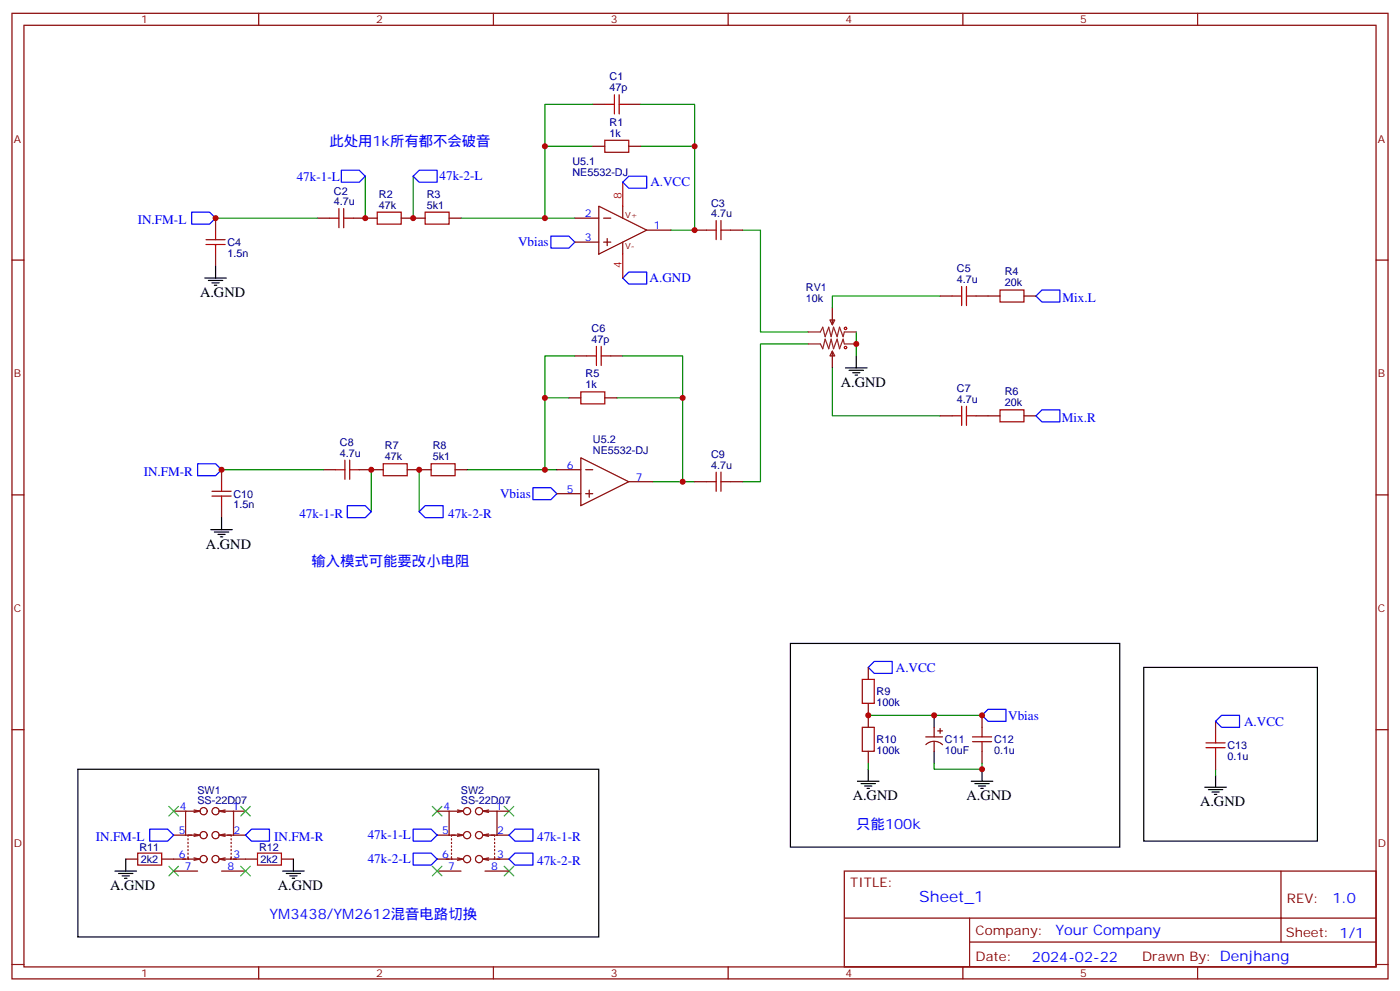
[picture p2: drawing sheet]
<svg xmlns="http://www.w3.org/2000/svg" width="412mm" height="292mm" viewBox="0 0 412 292" stroke-linecap="round" stroke-linejoin="round" font-family="sans-serif">
<g fill="none" stroke="#870000" stroke-width=".35">
<path d="M3.5 3.9h405.4v284.4h-405.4zM7.1 7.4h398.2v277.3h-398.2zM76.2 3.9v3.5M145.3 3.9v3.5M214.5 3.9v3.5M283.6 3.9v3.5M352.8 3.9v3.5M174.6 30.7h3.6M185.2 30.7h3.5M174.6 43.1h3.6M185.2 43.1h3.5M3.5 76.6h3.6"/>
<path d="M63.5 64.2v3.6M63.5 74.8v3.6M93.5 64.2h3.5M104.1 64.2h7M118.2 64.2h7M132.3 64.2h3.5M169.3 64.2h7.1M169.3 71.3h7.1M176.4 60.7l14.1 7.1-14.1 7zM177.8 64.2h2.1M177.8 71.3h2.1M178.9 70.2v2.2"/>
<path d="M183.4 60.7v3.5M183.4 71.3v3.5M190.5 67.8h7.1M204.6 67.8h3.5M215.2 67.8h3.5M405.3 76.6h3.6M244.5 94.2h1.4l-.7 1.4zM245.2 90.7v4.9M276.9 87.2h3.6M287.5 87.2h7.1M301.6 87.2h3.6M167.6 117.2h3.5"/>
<path d="M169.3 104.8h3.6M178.2 117.2h3.5M179.9 104.8h3.5M245.2 103.4l.7 1.4h-1.4zM245.2 103.4v4.9M65.3 138.3v3.6M95.2 138.3h3.6M105.8 138.3h7.1M119.9 138.3h7.1M134.1 138.3h3.5M164 138.3h7.1M171.1 134.8l14.1 7.1-14.1 7z"/>
<path d="M172.5 138.3h2.1M276.9 122.4h3.6M287.5 122.4h7.1M301.6 122.4h3.6M3.5 145.7h3.6M65.3 148.9v3.5M164 145.4h7.1M172.5 145.4h2.1M173.6 144.3v2.1M185.2 141.9h7.1M204.6 141.9h3.5M215.2 141.9h3.5"/>
<path d="M405.3 145.7h3.6M255.8 196.5v3.6M3.5 214.9h3.6M255.8 207.1v7.1M272.7 217h4.9M272.7 219.3a3.5 3.5 0 0 1 4.9 0M275.2 214.2v2.8M275.2 218.4v2.8M276.2 215.2h1.4M276.9 214.5v1.4M289.3 210.6v3.6M358.1 212.4v3.5"/>
<path d="M405.3 214.9h3.6M51.2 238.9h3.5M57.1 238.5l1.8 .4M58.9 238.9h-4.2v7M58.9 238.9l-1.8 .3M64.6 238.9h4.2v7M64.6 238.9l1.7 .3M66.3 238.5l-1.7 .4M68.8 238.9h3.5M128.8 238.9h3.5M134.8 238.5l1.7 .4M136.5 238.9h-4.2v7"/>
<path d="M136.5 238.9l-1.7 .3M142.2 238.9h4.2v7M142.2 238.9l1.7 .3M143.9 238.5l-1.7 .4M146.4 238.9h3.5M255.8 221.2v3.6M289.3 221.2v3.6M358.1 223v3.5M37 253h3.6M47.6 253h8M51.2 245.9h5.2M51.2 256.5h7"/>
<path d="M55.4 252.3v.7h2.8M55.4 247v.3M55.4 248v.4M55.4 249.1v.3M55.4 250.2v.3M55.4 251.2v.4M57.1 252.6l1.8 .4-1.8 .3M57.1 245.6l1.8 .3-1.8 .4M58.2 245.9h-2.8v.4M64.6 245.9l1.7 .4M64.6 253l1.7 .3M65.3 245.9h2.8v.4"/>
<path d="M65.3 256.5h7M66.3 245.6l-1.7 .3M66.3 252.6l-1.7 .4M67 245.9h5.3M67.9 253h7.9M68.1 252.3v.7h-2.8M68.1 247v.3M68.1 248v.4M68.1 249.1v.3M68.1 250.2v.3M68.1 251.2v.4M82.9 253h3.5"/>
<path d="M128.8 245.9h5.3M128.8 253h4.4M128.8 256.5h7M133 252.3v.7h2.8M133 247v.3M133 248v.4M133 249.1v.3M133 250.2v.3M133 251.2v.4M134.8 252.6l1.7 .4-1.7 .3M134.8 245.6l1.7 .3-1.7 .4M135.8 245.9h-2.8v.4"/>
<path d="M142.2 245.9l1.7 .4M142.2 253l1.7 .3M142.9 245.9h2.8v.4M142.9 256.5h7M143.9 245.6l-1.7 .3M143.9 252.6l-1.7 .4M144.6 245.9h5.3M145.5 253h4.4M145.7 252.3v.7h-2.8M145.7 247v.3M145.7 248v.4M145.7 249.1v.3"/>
<path d="M145.7 250.2v.3M145.7 251.2v.4M248.7 256.5h156.6v28.2h-156.6zM377.3 256.5v20.9M248.7 270.4h156.5M285.6 277.4h119.6M285.6 270.4v14.1M3.5 284h3.6M76.2 284.7v3.6M145.3 284.7v3.6M214.5 284.7v3.6M283.6 284.7v3.6"/>
<path d="M352.8 284.7v3.6M405.3 284h3.6"/>
<circle cx="60" cy="238.9" r="1.06"/>
<circle cx="63.5" cy="238.9" r="1.06"/>
<circle cx="137.6" cy="238.9" r="1.06"/>
<circle cx="141.1" cy="238.9" r="1.06"/>
<circle cx="60" cy="245.9" r="1.06"/>
<circle cx="60" cy="253" r="1.06"/>
<circle cx="63.5" cy="245.9" r="1.06"/>
<circle cx="63.5" cy="253" r="1.06"/>
<circle cx="137.6" cy="245.9" r="1.06"/>
<circle cx="137.6" cy="253" r="1.06"/>
<circle cx="141.1" cy="245.9" r="1.06"/>
<circle cx="141.1" cy="253" r="1.06"/>
</g>
<g fill="none" stroke="#008700" stroke-width=".35">
<path d="M174.6 30.7h-14.1v12.4M188.7 30.7h15.9v12.4M107.6 51.9v12.3M121.7 51.9v12.3M174.6 43.1h-14.1v21.1M188.7 43.1h15.9v24.7h-7M63.5 64.2h30M135.8 64.2h33.5M218.7 67.8h5.3v30h14.1M252.2 97.8v7M276.9 87.2h-31.7v3.5M167.6 117.2h-7.1v21.1"/>
<path d="M169.3 104.8h-8.8v12.4M181.7 117.2h19.4v24.7h-8.8M183.4 104.8h17.7v12.4M238.1 101.3h-14.1v40.6h-5.3M245.2 108.3v14.1h31.7M65.3 138.3h29.9M109.4 138.3v12.4M123.5 138.3v12.4M137.6 138.3h26.4M201.1 141.9h3.5M255.8 210.6h33.5M255.8 224.8v1.7"/>
<path d="M275.2 224.8v1.7h14.1v-1.7M358.1 226.5v1.8"/>
</g>
<g fill="none" stroke="#000" stroke-width=".35">
<path d="M63.5 78.4v3.5M60.3 81.9h6.4M61.4 82.6h4.2M62.4 83.3h2.2M63.1 84h.8M249.1 108.3h6.3M250.1 109h4.3M251.2 109.7h2.1M251.9 110.5h.7M252.2 104.8v3.5M62.1 156h6.3M63.1 156.7h4.3"/>
<path d="M64.2 157.4h2.1M64.9 158.1h.7M65.3 152.4v3.6M232.8 189.5h97v59.9h-97zM336.9 196.5h51.2v51.2h-51.2zM275.2 210.6v3.6M22.9 226.5h153.5v49.4h-153.5zM252.6 230h6.3M253.6 230.8h4.3M254.7 231.5h2.1M255.4 232.2h.7M255.8 226.5v3.5"/>
<path d="M275.2 221.2v3.6M286.1 230h6.4M287.2 230.8h4.2M288.2 231.5h2.1M288.9 232.2h.7M289.3 226.5v3.5M354.9 231.8h6.3M356 232.5h4.2M357 233.2h2.1M357.7 233.9h.7M358.1 228.3v3.5M33.9 256.5h6.3"/>
<path d="M34.9 257.2h4.3M36 257.9h2.1M36.7 258.6h.7M37 253v3.5M83.3 256.5h6.3M84.3 257.2h4.2M85.4 257.9h2.1M86.1 258.6h.7M86.4 253v3.5"/>
</g>
<g fill="none" stroke="#a10000" stroke-width=".35">
<path d="M178.2 30.7h2.8M181 27.9v5.6M182.4 30.7h2.8M182.4 27.9v5.6M178.2 41.3h7v3.5h-7zM60.7 72h5.6M60.7 70.6h5.6M63.5 67.8v2.8M63.5 72v2.8M97 64.2h2.8M99.8 61.4v5.7M101.2 64.2h2.9"/>
<path d="M101.2 61.4v5.7M111.1 62.5h7.1v3.5h-7.1zM125.2 62.5h7.1v3.5h-7.1zM208.1 67.8h2.9M211 64.9v5.7M212.4 64.9v5.7M212.4 67.8h2.8M280.5 87.2h2.8M283.3 84.3v5.7M284.7 87.2h2.8M284.7 84.3v5.7M294.6 85.4h7v3.5h-7z"/>
<path d="M171.1 115.4h7.1v3.5h-7.1zM172.9 104.8h2.8M175.7 102v5.6M177.1 104.8h2.8M177.1 102v5.6M283.3 119.6v5.7M284.7 119.6v5.7M98.8 138.3h2.8M101.6 135.5v5.6M103 138.3h2.8M103 135.5v5.6M112.9 136.6h7v3.5h-7z"/>
<path d="M127 136.6h7.1v3.5h-7.1zM211 139v5.7M212.4 139v5.7M280.5 122.4h2.8M284.7 122.4h2.8M294.6 120.7h7v3.5h-7zM62.4 146.1h5.7M62.4 144.7h5.7M65.3 141.9v2.8M65.3 146.1v2.8M208.1 141.9h2.9M212.4 141.9h2.8"/>
<path d="M254 200.1h3.5v7h-3.5zM254 214.2h3.5v7h-3.5zM286.5 218.4h5.6M286.5 217h5.6M289.3 214.2v2.8M289.3 218.4v2.8M355.2 218.8h5.7M358.1 215.9v2.9M355.2 220.2h5.7M358.1 220.2v2.8M40.6 251.2h7v3.5h-7zM75.8 251.2h7.1v3.5h-7.1z"/>
<circle cx="249.1" cy="96.7" r=".35"/>
<circle cx="249.1" cy="102.3" r=".35"/>
</g>
<path d="M238.1 97.8h3.6l.7-1.5 .7 2.9 1-2.9 .7 2.9 .7-2.9 1.1 2.9 .7-2.9 1.1 2.9 .3-1.4h3.5M238.1 101.3h3.6l.7 1.4 .7-2.8 1 2.8 .7-2.8 .7 2.8 1.1-2.8 .7 2.8 1.1-2.8 .3 1.4h3.5" fill="none" stroke="#8c2424" stroke-width=".35"/>
<g fill="none" stroke="#00f" stroke-width=".35">
<path d="M100.5 50.1h5.3l1.8 1.8-1.8 1.8h-5.3zM121.7 51.9l1.8-1.8h5.3v3.6h-5.3zM185.2 51.9h5.3v3.5h-5.3l-1.8-1.7zM56.4 62.5h5.3l1.8 1.7-1.8 1.8h-5.3zM162.3 69.5h5.3l1.7 1.8-1.7 1.8h-5.3zM183.4 81.9l1.8-1.8h5.3v3.5h-5.3zM306.9 85.4h5.3v3.5h-5.3l-1.7-1.7zM58.2 136.6h5.3l1.8 1.7-1.8 1.8h-5.3zM306.9 120.7h5.3v3.5h-5.3l-1.7-1.8zM102.3 148.9h5.3l1.8 1.8-1.8 1.7h-5.3zM125.2 148.9h5.3v3.5h-5.3l-1.7-1.7zM157 143.6h5.3l1.7 1.8-1.7 1.7h-5.3z"/>
<path d="M257.5 194.8h5.3v3.5h-5.3l-1.7-1.8zM291 208.9h5.3v3.5h-5.3l-1.7-1.8zM359.8 210.6h5.3v3.6h-5.3l-1.7-1.8zM44.1 244.2h5.3l1.8 1.7-1.8 1.8h-5.3zM74.1 244.2h5.3v3.5h-5.3l-1.8-1.8zM121.7 244.2h5.3l1.8 1.7-1.8 1.8h-5.3zM121.7 251.2h5.3l1.8 1.8-1.8 1.7h-5.3zM151.7 244.2h5.3v3.5h-5.3l-1.8-1.8zM151.7 251.2h5.3v3.5h-5.3l-1.8-1.7z"/>
</g>
<path d="M183.4 53.7v7M183.4 74.8v7.1" fill="none" stroke="#f00" stroke-width=".35"/>
<g fill="none" stroke="#3c3" stroke-width=".35">
<path d="M49.7 237.5l2.9 2.8M52.6 237.5l-2.9 2.8M70.9 237.5l2.8 2.8M73.7 237.5l-2.8 2.8M127.4 237.5l2.8 2.8M130.2 237.5l-2.8 2.8M148.5 237.5l2.8 2.8M151.3 237.5l-2.8 2.8M49.7 255.1l2.9 2.8M52.6 255.1l-2.9 2.8M70.9 255.1l2.8 2.8M73.7 255.1l-2.8 2.8"/>
<path d="M127.4 255.1l2.8 2.8M130.2 255.1l-2.8 2.8M148.5 255.1l2.8 2.8M151.3 255.1l-2.8 2.8"/>
</g>
<g fill="#c00">
<circle cx="252.2" cy="101.3" r=".88"/>
<circle cx="201.1" cy="141.9" r=".88"/>
<circle cx="204.6" cy="67.8" r=".88"/>
<circle cx="160.5" cy="64.2" r=".88"/>
<circle cx="160.5" cy="43.1" r=".88"/>
<circle cx="204.6" cy="43.1" r=".88"/>
<circle cx="160.5" cy="138.3" r=".88"/>
<circle cx="160.5" cy="117.2" r=".88"/>
<circle cx="201.1" cy="117.2" r=".88"/>
<circle cx="275.2" cy="210.6" r=".88"/>
<circle cx="255.8" cy="210.6" r=".88"/>
<circle cx="289.3" cy="226.5" r=".88"/>
<circle cx="289.3" cy="210.6" r=".88"/>
<circle cx="109.4" cy="138.3" r=".88"/>
<circle cx="107.6" cy="64.2" r=".88"/>
<circle cx="121.7" cy="64.2" r=".88"/>
<circle cx="123.5" cy="138.3" r=".88"/>
<circle cx="65.3" cy="138.3" r=".88"/>
<circle cx="63.5" cy="64.2" r=".88"/>
</g>
<text font-size="4.6" fill="#00f" x="270.8" y="265.5">Sheet_1</text>
<g font-size="4.2" fill="#00f">
<text x="97" y="43.1">此处用1k所有都不会破音</text>
<text x="91.7" y="166.5">输入模式可能要改小电阻</text>
<text x="252.2" y="244.2">只能100k</text>
<text x="392.5" y="265.8">1.0</text>
<text x="79.4" y="270.6">YM3438/YM2612混音电路切换</text>
<text x="310.9" y="275.3">Your Company</text>
<text x="304" y="283.1">2024-02-22</text>
</g>
<g font-size="4.2">
<text x="58.9" y="87.5">A.GND</text>
<text x="247.6" y="114">A.GND</text>
<text x="60.7" y="161.6">A.GND</text>
<text x="251.2" y="235.7">A.GND</text>
<text x="284.7" y="235.7">A.GND</text>
<text x="353.5" y="237.5">A.GND</text>
<text x="32.5" y="262.1">A.GND</text>
<text x="81.8" y="262.1">A.GND</text>
</g>
<g font-size="3.9" fill="#00f">
<text x="87.4" y="53.2">47k-1-L</text>
<text x="129.5" y="53.1">47k-2-L</text>
<text x="191.6" y="54.9">A.VCC</text>
<text x="40.6" y="66">IN.FM-L</text>
<text x="152.6" y="72.6">Vbias</text>
<text x="191.3" y="83.1">A.GND</text>
<text x="313" y="88.9">Mix.L</text>
<text x="312.8" y="124.2">Mix.R</text>
<text x="42.3" y="140.1">IN.FM-R</text>
<text x="147.3" y="146.6">Vbias</text>
<text x="88.2" y="152.4">47k-1-R</text>
<text x="132" y="152.5">47k-2-R</text>
<text x="263.9" y="197.8">A.VCC</text>
<text x="297" y="211.9">Vbias</text>
<text x="366.5" y="213.7">A.VCC</text>
<text x="28.2" y="247.7">IN.FM-L</text>
<text x="80.8" y="247.7">IN.FM-R</text>
<text x="108.3" y="247.2">47k-1-L</text>
<text x="158.2" y="247.7">47k-1-R</text>
<text x="108.3" y="254.2">47k-2-L</text>
<text x="158.2" y="254.7">47k-2-R</text>
</g>
<g font-size="3.9" fill="#800">
<text x="250.5" y="261.1">TITLE:</text>
<text x="379.1" y="265.8">REV:</text>
<text x="287.4" y="275.3">Company:</text>
<text x="378.7" y="275.9">Sheet: 1/1</text>
<text x="287.4" y="283">Date:</text>
<text x="336.4" y="283.1">Drawn By: Denjhang</text>
</g>
<g font-size="3.2" fill="#800">
<text x="41.6" y="6.9">1</text>
<text x="110.8" y="6.9">2</text>
<text x="179.9" y="6.9">3</text>
<text x="249.1" y="6.9">4</text>
<text x="318.2" y="6.9">5</text>
<text x="4.1" y="42">A</text>
<text x="405.9" y="42">A</text>
<text x="4.1" y="111.2">B</text>
<text x="405.9" y="111.2">B</text>
<text x="4.1" y="180.3">C</text>
<text x="405.9" y="180.3">C</text>
<text x="4.1" y="249.4">D</text>
<text x="405.9" y="249.4">D</text>
<text x="41.6" y="287.7">1</text>
<text x="110.8" y="287.7">2</text>
<text x="179.9" y="287.7">3</text>
<text x="249.1" y="287.7">4</text>
<text x="318.2" y="287.7">5</text>
</g>
<g font-size="3.2" fill="#000080">
<text x="179.6" y="23.7">C1</text>
<text x="179.6" y="26.8">47p</text>
<text x="179.6" y="40.3">1k</text>
<text x="179.6" y="37">R1</text>
<text x="168.6" y="51.9">NE5532-DJ</text>
<text x="168.6" y="48.7">U5.1</text>
<text x="98.4" y="57.3">C2</text>
<text x="111.6" y="58.2">R2</text>
<text x="125.7" y="58.2">R3</text>
<text x="98.4" y="60.4">4.7u</text>
<text x="111.6" y="61.4">47k</text>
<text x="125.7" y="61.4">5k1</text>
<text x="209.5" y="63.9">4.7u</text>
<text x="209.5" y="60.9">C3</text>
<text x="67" y="75.6">1.5n</text>
<text x="67" y="72.6">C4</text>
<text x="281.9" y="83.3">4.7u</text>
<text x="281.9" y="80.2">C5</text>
<text x="296" y="81.1">R4</text>
<text x="237.4" y="88.9">10k</text>
<text x="237.4" y="85.8">RV1</text>
<text x="296" y="84.3">20k</text>
<text x="174.3" y="100.9">47p</text>
<text x="174.3" y="97.8">C6</text>
<text x="172.5" y="111.1">R5</text>
<text x="172.5" y="114.3">1k</text>
<text x="281.9" y="118.6">4.7u</text>
<text x="281.9" y="115.4">C7</text>
<text x="296" y="119.6">20k</text>
<text x="296" y="116.4">R6</text>
<text x="100.1" y="131.4">C8</text>
<text x="174.7" y="130.5">U5.2</text>
<text x="100.1" y="134.4">4.7u</text>
<text x="113.4" y="135.5">47k</text>
<text x="113.4" y="132.3">R7</text>
<text x="127.5" y="135.5">5k1</text>
<text x="127.5" y="132.3">R8</text>
<text x="174.7" y="133.7">NE5532-DJ</text>
<text x="209.5" y="138">4.7u</text>
<text x="209.5" y="134.9">C9</text>
<text x="68.8" y="149.7">1.5n</text>
<text x="68.8" y="146.6">C10</text>
<text x="258.2" y="207.9">100k</text>
<text x="258.2" y="204.7">R9</text>
<text x="258.2" y="218.8">R10</text>
<text x="278.4" y="222">10uF</text>
<text x="278.4" y="218.8">C11</text>
<text x="292.8" y="218.8">C12</text>
<text x="361.6" y="220.6">C13</text>
<text x="258.2" y="222.1">100k</text>
<text x="292.8" y="222">0.1u</text>
<text x="361.6" y="223.8">0.1u</text>
<text x="58.2" y="233.7">SW1</text>
<text x="135.8" y="233.7">SW2</text>
<text x="58.2" y="236.7">SS-22D07</text>
<text x="135.8" y="236.7">SS-22D07</text>
<text x="41.1" y="250.6">R11</text>
<text x="76.4" y="250.6">R12</text>
<text x="41.4" y="254.1">2k2</text>
<text x="76.7" y="254.1">2k2</text>
</g>
<g font-size="3.2" fill="#f00">
<text x="183.1" y="58.6" transform="rotate(-90 183.1 58.6)">8</text>
<text x="183.1" y="79" transform="rotate(-90 183.1 79)">4</text>
</g>
<g font-size="3.2" fill="#00f">
<text x="172.3" y="63.9">2</text>
<text x="172.3" y="70.9">3</text>
<text x="192.6" y="67.4">1</text>
<text x="167" y="138">6</text>
<text x="187.3" y="141.5">7</text>
<text x="167" y="145">5</text>
<text x="53" y="238.5">4</text>
<text x="68.4" y="238.5">1</text>
<text x="130.6" y="238.5">4</text>
<text x="146" y="238.5">1</text>
<text x="52.7" y="245.6">5</text>
<text x="68.8" y="245.6">2</text>
<text x="130.3" y="245.6">5</text>
<text x="146.4" y="245.6">2</text>
<text x="52.7" y="252.6">6</text>
<text x="54.4" y="256.2">7</text>
<text x="67" y="256.2">8</text>
<text x="68.8" y="252.6">3</text>
<text x="130.3" y="252.6">6</text>
<text x="132" y="256.2">7</text>
<text x="144.6" y="256.2">8</text>
<text x="146.4" y="252.6">3</text>
</g>
<g font-size="2.5" fill="#800">
<text x="184.1" y="64.2">V+</text>
<text x="184.1" y="73.4">V-</text>
</g>
</svg>
